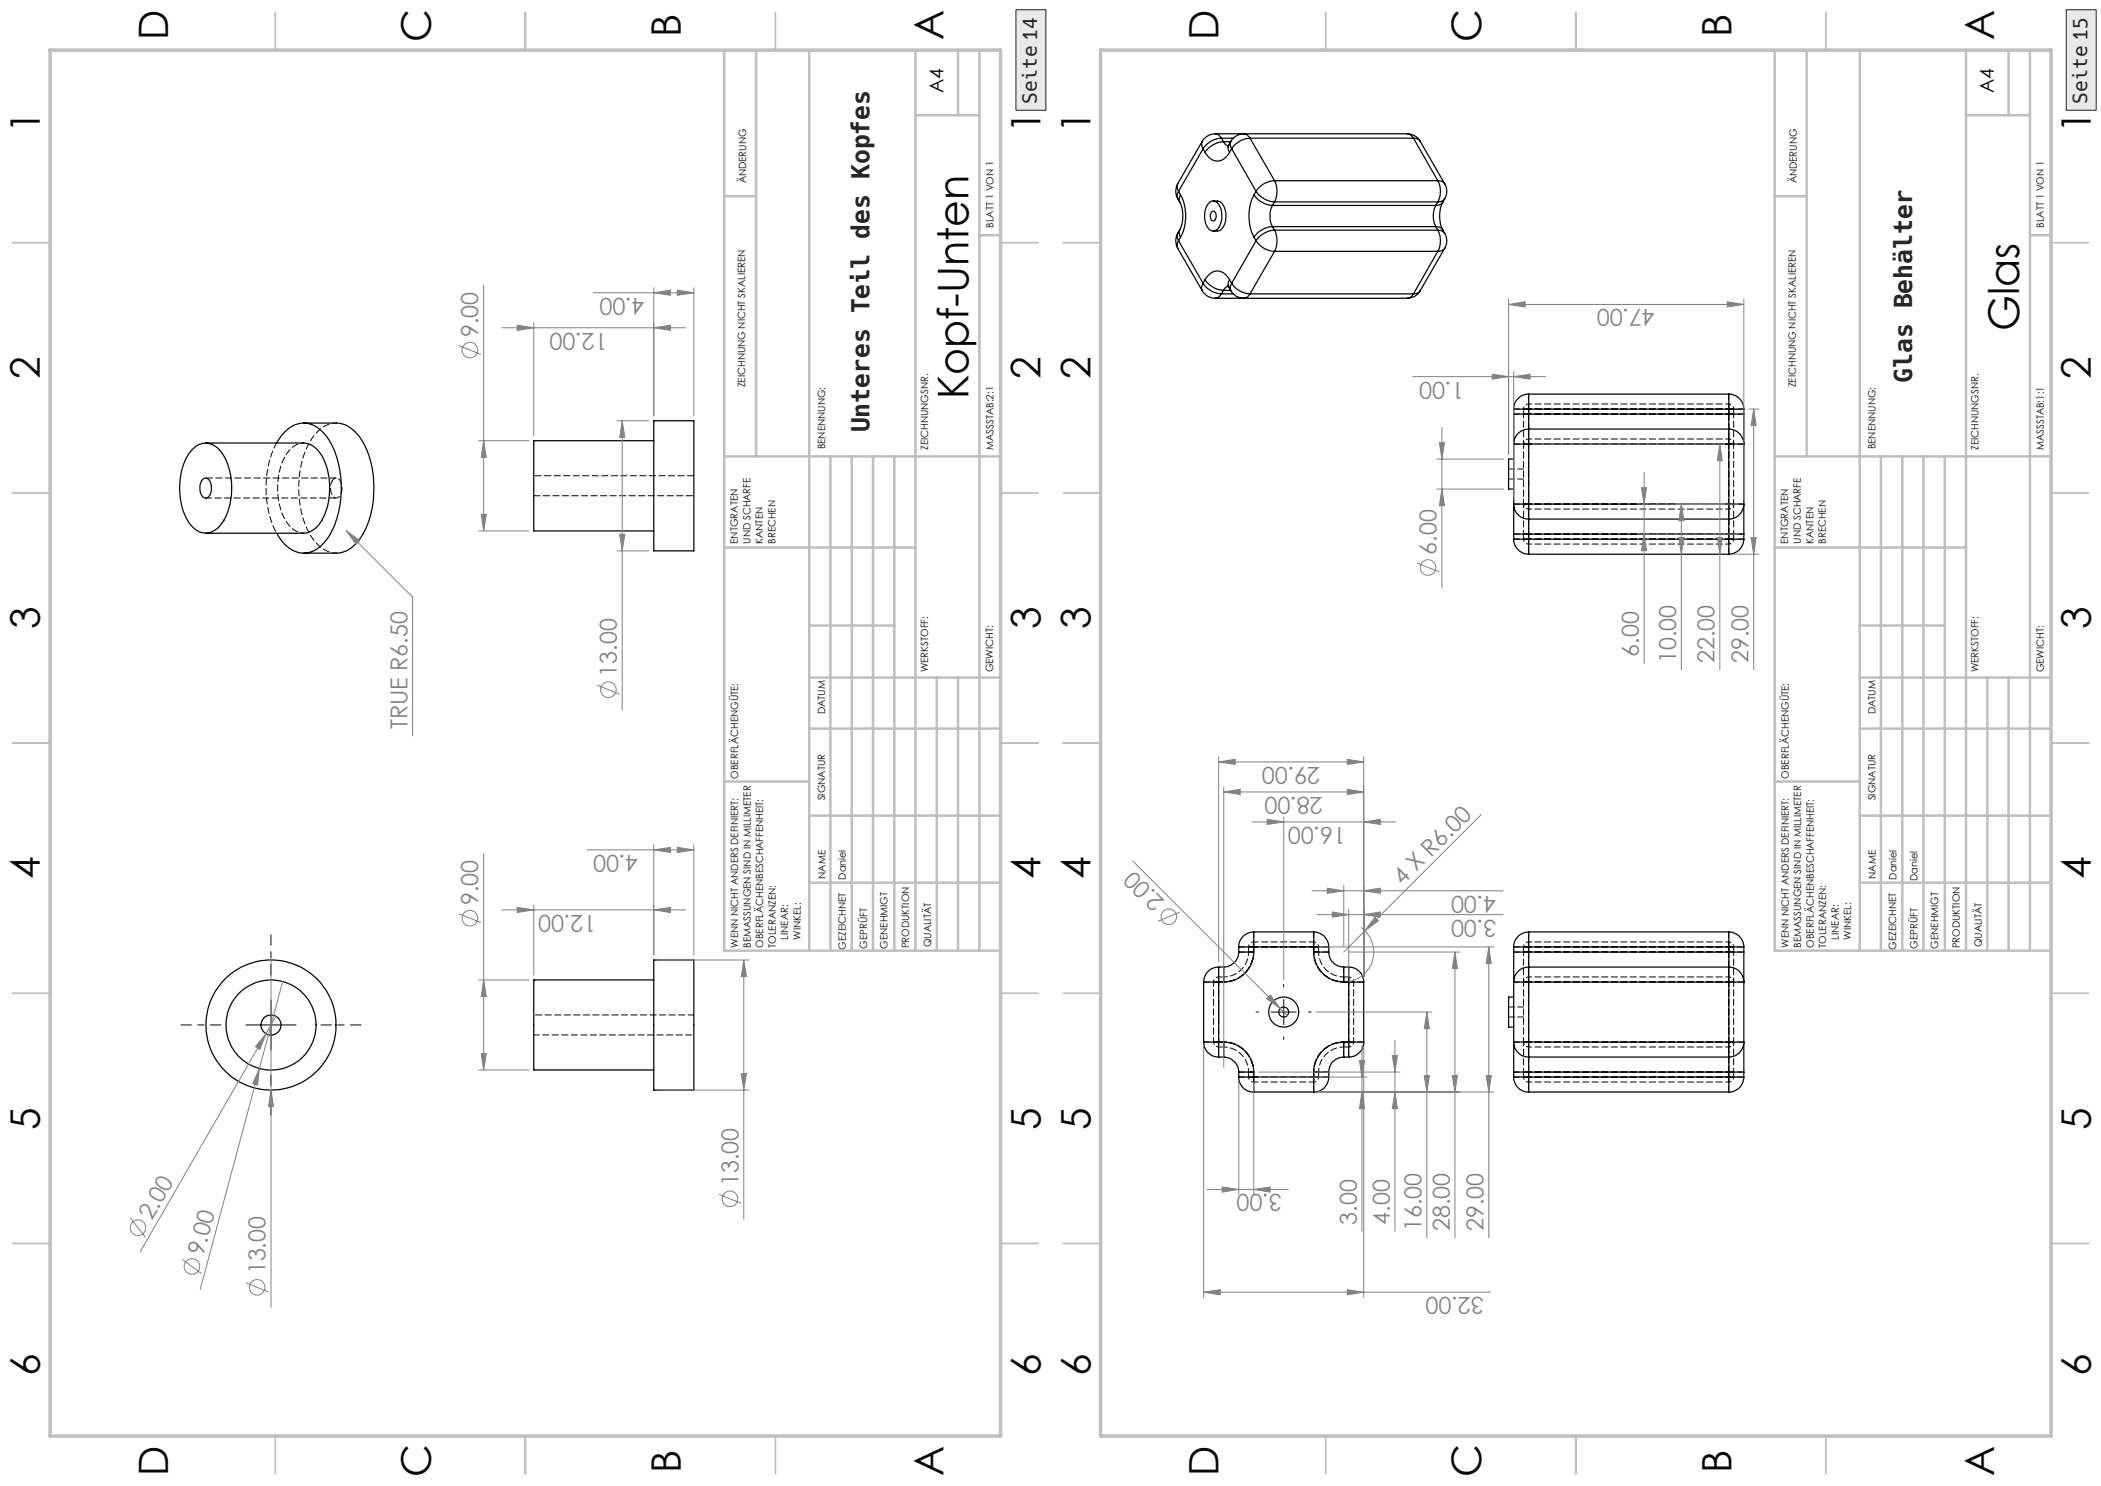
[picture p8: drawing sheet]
<svg xmlns="http://www.w3.org/2000/svg" width="420mm" height="297mm" viewBox="0 0 420 297" stroke-linecap="round" stroke-linejoin="round" font-family="sans-serif">
<g fill="#e7e8e9" stroke="#231f20" stroke-width=".2">
<path d="M203.1 1.9h6v20.1h-6z" fill-rule="evenodd"/>
<path d="M413.1 1.9h5.9v20.1h-5.9z" fill-rule="evenodd"/>
</g>
<g fill="none" stroke="#080704" stroke-width=".25">
<path d="M235.4 36.7l-.4 1.5 .4 1.5M235.4 36.7l-.1 .7 .3 .8M235.4 39.7l.5 .7M235.6 38.2l-.3 .8 .1 .7M235.6 38.2l.4 .7M236 38.9a9.1 9.1 0 0 1 0 8.5M236 38.9l-.3 .9 .2 .6M240.3 28.3l-.1 .4 .3 1M240.3 28.3l-4.9 8.4M240.5 29.7l-4.9 8.5M240.5 29.7l.4 .7M240.9 30.4a2.52 2.52 0 0 0 4.2 1l.7-1"/>
<path d="M242.9 26.7a3.1 3.1 0 0 0-2.6 1.6M242.9 26.7a1.43 1.43 0 0 1 1.3 .9M242.9 26.7h38.4M244.2 27.6a4.5 4.5 0 0 0-3.7 2.1M244.2 27.6h2.3M244.2 27.6l.4 .7M244.6 28.3a4.8 4.8 0 0 0-3.7 2.1M244.6 28.3l.3 .5 .6 .4M244.6 28.3h1.4M245.7 29l-.3 .3M245.7 29l-.2 .6 .3 .8M246 28.3l-.1 .4 .3 1"/>
<path d="M246 28.3l-.3 .7M246.2 29.7l-.4 .7M246.2 29.7l4.9 8.5M249.9 27.6a1.76 1.76 0 0 0-2.8-.4l-1.1 1.1M249.9 27.6a4.5 4.5 0 0 0-3.7 2.1M249.9 27.6l4.9 8.5M249.9 27.6h32.7M250.7 38.9a9.1 9.1 0 0 0 0 8.5M250.7 38.9a4.7 4.7 0 0 0 3.7 2.2M251.1 38.2a4.7 4.7 0 0 0 3.7 2.2M251.1 38.2l-.4 .7M254.8 36.1a4.6 4.6 0 0 0-3.7 2.1"/>
<path d="M254.8 36.1a4.8 4.8 0 0 1 0 4.3M254.8 36.1h32.6M281.3 26.7a3.1 3.1 0 0 1 2.6 1.6M281.3 26.7l.7 .3 .6 .6M282.6 27.6a1.25 1.25 0 0 1 1.3 .7M282.6 27.6l4.8 8.5M283.9 28.3l4.9 8.4M287.4 36.1a4.5 4.5 0 0 1 0 4.3M287.4 36.1l.9 .2 .5 .4M288.8 36.7a2.87 2.87 0 0 1 0 3M288.8 39.7l-.5 .5-.9 .2M288.8 39.7l-.4 .7"/>
<path d="M235.4 46.6l-.4 1.5 .4 1.5M235.4 46.6l-.1 .7 .3 .8M235.4 49.6l4.9 8.5M235.6 48.1l-.3 .8 .1 .7M235.6 48.1l4.9 8.5M235.9 40.4a6.5 6.5 0 0 1 0 5.5M235.9 45.9l-.2 .7 .3 .8M235.9 45.9l-.5 .7M236 47.4l-.4 .7M240.3 58.1a2.88 2.88 0 0 0 2.6 1.5M240.5 56.6a4.7 4.7 0 0 0 3.7 2.1M240.5 56.6l-.3 1.1 .1 .4"/>
<path d="M240.9 55.9a2.52 2.52 0 0 1 4.2-.9l.7 .9M240.9 55.9a4.8 4.8 0 0 0 3.7 2.1M240.9 55.9l-.4 .7M241.6 40.7a1.22 1.22 0 0 1 1.1-.5 1.22 1.22 0 0 1 1 .8 4 4 0 0 1-.7 5 1.39 1.39 0 0 1-1.9-1.1 4.4 4.4 0 0 1 .5-4.2zM242.2 42.4a.48 .48 0 0 1 .5-.2 .48 .48 0 0 1 .3 .5 .99 .99 0 0 1-.5 1.5 1.2 1.2 0 0 1-.3-1.8zM242.5 40.2a1.95 1.95 0 0 1 2.5 1.8 4.2 4.2 0 0 1-1 4l-.5 .2h-1M242.9 59.6h38.4M244.2 58.7l-.6 .7-.7 .2M244.2 58.7h2.3M244.6 58l-.4 .7M244.6 58h1.4M245.4 57l.3 .4"/>
<path d="M245.5 57.2l-.6 .3-.3 .5M245.7 57.4l.3 .7M245.8 55.9l-.3 .8 .2 .7M245.8 55.9l.4 .7M246 58.1a2.67 2.67 0 0 0 3.3 1.3l.6-.7M246.2 56.6a4.7 4.7 0 0 0 3.7 2.1M246.2 56.6l-.3 1.1 .1 .4M249.9 58.7h32.7M250.7 47.4l.4 .7M251.1 48.1a4.6 4.6 0 0 0 3.7 2.1M251.1 48.1l-4.9 8.5M254.4 41.1a4.6 4.6 0 0 0 0 4.2"/>
<path d="M254.4 45.3a4.8 4.8 0 0 0-3.7 2.1M254.4 45.3l.4 .7M254.4 45.3h32.6M254.4 41.1h32.6M254.8 46a4.8 4.8 0 0 1 0 4.2M254.8 46a4.7 4.7 0 0 0-3.7 2.1M254.8 40.4h32.6M254.8 46h32.6M254.8 50.2h32.6M254.8 40.4l-.4 .7M254.8 50.2l-4.9 8.5M282.6 58.7l-.6 .7-.7 .2"/>
<path d="M283.9 58.1l-.2 .4a2.93 2.93 0 0 1-2.4 1.1M283.9 58.1a1.25 1.25 0 0 1-1.3 .6M287 41.1a4.5 4.5 0 0 0 0 4.2M287 45.3l.9 .2 .5 .4M287 45.3l.4 .7M287.4 46a4.5 4.5 0 0 1 0 4.2M287.4 46l.9 .2 .5 .4M287.4 40.4l-.4 .7M287.4 50.2l-4.8 8.5M288.4 40.4a6.5 6.5 0 0 0 0 5.5M288.4 40.4l-.5 .5-.9 .2M288.4 45.9l.4 .7"/>
<path d="M288.8 46.6a2.87 2.87 0 0 1 0 3M288.8 49.6l-.5 .5-.9 .1M288.8 49.6l-4.9 8.5M305.6 78.8a2.95 2.95 0 0 0-3 3M305.6 78.8v32M305.6 78.8h40M345.6 78.8a3 3 0 0 1 3 3M345.6 78.8v32M302.6 81.8v26M302.6 91.8h-1v6h1M302.6 82.8h46M302.6 81.8h46"/>
<path d="M303.2 86.9l.9-.8 1.5-.3h40a3 3 0 0 1 3 3h-46l.2-1.2zM348.6 81.8v26M302.6 100.7h46a3 3 0 0 1-3 3h-40a2.95 2.95 0 0 1-3-3zM302.6 107.8a3 3 0 0 0 3 3M302.6 106.7h46M302.6 107.8h46M305.6 110.8h40M348.6 107.8a3 3 0 0 1-3 3M240.6 196.3h4M240.6 196.3v12M243.6 193.3a3 3 0 0 0-3 3M243.6 193.3h1"/>
<path d="M243.6 193.3v18M244.6 193.3v3M247.6 190.3a3 3 0 0 1-3 3M247.6 190.3h3M247.6 189.3h18M247.6 189.3v1M250.6 190.3a6 6 0 0 1-6 6M250.6 186.3a2.95 2.95 0 0 0-3 3M250.6 186.3h12M250.6 186.3v4M262.6 190.3a6 6 0 0 0 6 6M262.6 186.3a3 3 0 0 1 3 3"/>
<path d="M262.6 190.3h3M262.6 186.3v4M265.6 190.3a3 3 0 0 0 3 3M265.6 189.3v1M268.6 193.3h1M268.6 196.3h4M268.6 193.3v3M269.6 193.3a2.95 2.95 0 0 1 3 3M269.6 193.3v18M272.6 196.3v12M302.6 199.3h-1v6h1M302.6 189.3v26"/>
<path d="M302.6 190.3h46M302.6 189.3h46M303.2 194.4a2.9 2.9 0 0 1 2.4-1.1h40a3 3 0 0 1 3 3h-46a2.85 2.85 0 0 1 .6-1.9zM305.6 186.3a3 3 0 0 0-3 3M305.6 186.3v32M305.6 186.3h40M345.6 186.3a3 3 0 0 1 3 3M345.6 186.3v32M348.6 189.3v26M240.6 208.3a3 3 0 0 0 3 3M240.6 208.3h4M243.6 211.3h1"/>
<path d="M244.6 208.3a6 6 0 0 1 6 6M244.6 211.3a3 3 0 0 1 3 3M244.6 208.3v3M247.6 215.3a2.9 2.9 0 0 0 3 3M247.6 214.3h3M247.6 215.3h18M247.6 214.3v1M250.6 218.3h12M250.6 214.3v4M262.6 214.3h3M262.6 214.3v4M265.6 215.3a2.95 2.95 0 0 1-3 3"/>
<path d="M265.6 214.3v1M268.6 208.3a6 6 0 0 0-6 6M268.6 211.3a3 3 0 0 0-3 3M268.6 208.3h4M268.6 211.3h1M268.6 208.3v3M272.6 208.3a3 3 0 0 1-3 3M302.6 208.3h46a3 3 0 0 1-3 3h-40a3 3 0 0 1-3-3zM302.6 215.3a2.95 2.95 0 0 0 3 3M302.6 214.3h46M302.6 215.3h46M305.6 218.3h40"/>
<path d="M348.6 215.3a2.95 2.95 0 0 1-3 3"/>
<circle cx="256.6" cy="202.3" r="3"/>
<circle cx="256.6" cy="202.3" r=".99"/>
</g>
<g fill="none" stroke="#080704" stroke-width=".2" stroke-dasharray="1.3 .6" stroke-dashoffset=".8">
<path d="M305.6 87.7a1 1 0 0 0-1 1M305.6 80.7a1 1 0 0 0-1 1M346.6 88.7a1 1 0 0 0-1-1M346.6 81.7a1 1 0 0 0-1-1M304.6 107.7a1 1 0 0 0 1 1M305.6 101.7a1 1 0 0 1-1-1M345.6 108.7a1 1 0 0 0 1-1M346.6 100.7a1 1 0 0 1-1 1M243.6 195.3a1 1 0 0 0-1 1M250.6 188.3a1 1 0 0 0-1 1M263.6 189.3a1 1 0 0 0-1-1M269.6 195.3a1 1 0 0 1 1 1"/>
<path d="M305.6 195.3a1 1 0 0 0-1 1M305.6 188.3a1 1 0 0 0-1 1M346.6 196.3a1 1 0 0 0-1-1M346.6 189.3a1 1 0 0 0-1-1M242.6 208.3a1 1 0 0 0 1 1M249.6 215.3a1 1 0 0 0 1 1M262.6 216.3a1 1 0 0 0 1-1M269.6 209.3a1 1 0 0 0 1-1M304.6 208.3a1 1 0 0 0 1 1M304.6 215.3a1 1 0 0 0 1 1M345.6 209.3a1 1 0 0 0 1-1M345.6 216.3a1 1 0 0 0 1-1"/>
</g>
<g fill="none" stroke="#080704" stroke-width=".2" stroke-dasharray="1.3 .6" stroke-dashoffset=".5">
<path d="M304.6 82.7v6M304.6 82.7v-1M304.6 81.7h1M304.6 82.7h1M304.6 88.7h1M305.6 88.7h-1M305.6 88.7v-1M305.6 82.7h-1M305.6 81.7h-1M305.6 81.7v-1M305.6 81.7v1M305.6 80.7v1"/>
<path d="M305.6 82.7v-1M305.6 87.7v1M345.6 87.7v1M345.6 80.7v1M345.6 82.7v-1M345.6 81.7v-1M345.6 81.7h1M345.6 82.7h1M345.6 81.7v1M345.6 88.7v-1M345.6 88.7h1M346.6 88.7h-1"/>
<path d="M346.6 82.7h-1M346.6 88.7v-6M346.6 81.7h-1M346.6 81.7v1M304.6 100.7v6M304.6 107.7v-1M304.6 106.7h1M304.6 107.7h1M304.6 100.7h1M305.6 100.7h-1M305.6 101.7v-1M305.6 106.7h-1"/>
<path d="M305.6 107.7h-1M305.6 106.7v1M305.6 107.7v1M305.6 107.7v-1M305.6 100.7v1M345.6 100.7v1M345.6 107.7v-1M345.6 108.7v-1M345.6 106.7h1M345.6 106.7v1M345.6 107.7h1M345.6 100.7h1"/>
<path d="M345.6 101.7v-1M346.6 100.7h-1M346.6 106.7h-1M346.6 106.7v-6M346.6 107.7h-1M346.6 106.7v1M242.6 196.3h1M243.6 195.3v1M243.6 195.3h1M243.6 196.3v-1M243.6 196.3h-1M243.6 196.3h1"/>
<path d="M244.6 196.3h-1M244.6 195.3v1M244.6 196.3v-1M249.6 190.3h1M249.6 190.3a5 5 0 0 1-5 5M249.6 189.3h1M249.6 190.3v-1M250.6 188.3v1M250.6 189.3v1M250.6 190.3h-1M250.6 190.3v-1M250.6 189.3v-1"/>
<path d="M250.6 189.3h-1M262.6 188.3v1M262.6 190.3v-1M262.6 189.3v-1M262.6 189.3v1M262.6 190.3h1M262.6 189.3h1M263.6 190.3h-1M263.6 189.3v1M263.6 189.3h-1M268.6 195.3v1M268.6 195.3a5 5 0 0 1-5-5"/>
<path d="M268.6 195.3h1M268.6 196.3v-1M268.6 196.3h1M269.6 195.3v1M269.6 196.3h-1M269.6 196.3h1M269.6 196.3v-1M270.6 196.3h-1M304.6 196.3h1M304.6 190.3v6M304.6 190.3v-1M305.6 195.3v1"/>
<path d="M305.6 190.3h-1M305.6 189.3h-1M305.6 189.3v1M305.6 189.3v-1M305.6 190.3v-1M305.6 188.3v1M305.6 196.3h-1M345.6 196.3v-1M345.6 196.3h1M345.6 190.3v-1M345.6 188.3v1M345.6 189.3v1"/>
<path d="M345.6 189.3v-1M346.6 190.3h-1M346.6 196.3v-6M346.6 189.3h-1M346.6 189.3v1M346.6 196.3h-1M242.6 208.3h1M243.6 208.3v1M243.6 208.3h1M243.6 208.3h-1M243.6 209.3v-1M244.6 209.3h-1"/>
<path d="M244.6 208.3v1M244.6 209.3a5 5 0 0 1 5 5M244.6 208.3h-1M244.6 209.3v-1M249.6 215.3v-1M249.6 214.3h1M249.6 215.3h1M250.6 214.3h-1M250.6 215.3h-1M250.6 214.3v1M250.6 215.3v1M250.6 215.3v-1"/>
<path d="M250.6 216.3v-1M262.6 215.3v1M262.6 214.3h1M262.6 215.3h1M262.6 215.3v-1M262.6 216.3v-1M262.6 214.3v1M263.6 214.3v1M263.6 214.3a5 5 0 0 1 5-5M263.6 214.3h-1M263.6 215.3h-1M268.6 208.3v1"/>
<path d="M268.6 208.3h1M268.6 209.3v-1M269.6 209.3h-1M269.6 208.3v1M269.6 208.3h1M269.6 208.3h-1M269.6 209.3v-1M270.6 208.3h-1M304.6 208.3h1M304.6 214.3h1M304.6 208.3v6M304.6 215.3h1"/>
<path d="M304.6 215.3v-1M305.6 209.3v-1M305.6 214.3v1M305.6 216.3v-1M305.6 215.3v-1M305.6 215.3v1M305.6 208.3h-1M305.6 208.3v1M345.6 208.3v1M345.6 208.3h1M345.6 214.3h1M345.6 215.3h1"/>
<path d="M345.6 215.3v-1M345.6 215.3v1M345.6 214.3v1M345.6 216.3v-1M345.6 209.3v-1M346.6 214.3v-6M346.6 214.3v1M346.6 208.3h-1"/>
</g>
<g fill="none" stroke="#080704" stroke-width=".2" stroke-dasharray="1.3 .6" stroke-dashoffset=".6">
<path d="M305.6 87.7h40M305.6 82.7h40M305.6 80.7h40M305.6 81.7h40M305.6 88.7h40M345.6 88.7h-40M345.6 81.7h-40M345.6 82.7h-40M305.6 100.7h40M305.6 107.7h40M305.6 106.7h40M345.6 101.7h-40"/>
<path d="M345.6 106.7h-40M345.6 108.7h-40M345.6 107.7h-40M345.6 100.7h-40M305.6 195.3h40M305.6 190.3h40M305.6 188.3h40M305.6 189.3h40M305.6 196.3h40M345.6 196.3h-40M345.6 189.3h-40M345.6 190.3h-40"/>
<path d="M305.6 208.3h40M305.6 215.3h40M305.6 214.3h40M345.6 209.3h-40M345.6 214.3h-40M345.6 216.3h-40M345.6 215.3h-40M345.6 208.3h-40"/>
</g>
<g fill="none" stroke="#080704" stroke-width=".2" stroke-dasharray="1.3 .6" stroke-dashoffset=".3">
<path d="M305.6 88.7v12M345.6 88.7v12M346.6 88.7v12M304.6 100.7v-12M305.6 100.7v-12M345.6 100.7v-12M243.6 196.3v12M250.6 188.3h12M250.6 189.3h12M262.6 189.3h-12M269.6 196.3v12M270.6 196.3v12"/>
<path d="M305.6 196.3v12M345.6 196.3v12M346.6 196.3v12M242.6 208.3v-12M243.6 208.3v-12M250.6 215.3h12M262.6 216.3h-12M262.6 215.3h-12M269.6 208.3v-12M304.6 208.3v-12M305.6 208.3v-12M345.6 208.3v-12"/>
</g>
<g fill="none" stroke="#080704" stroke-width=".2" stroke-dasharray="1.3 .6">
<path d="M305.6 87.7v-5M305.6 82.7v5M345.6 82.7v5M345.6 87.7v-5M305.6 106.7v-5M305.6 101.7v5M345.6 101.7v5M345.6 106.7v-5M305.6 195.3v-5M305.6 190.3v5M345.6 190.3v5M345.6 195.3v-5"/>
<path d="M305.6 214.3v-5M305.6 209.3v5M345.6 209.3v5M345.6 214.3v-5"/>
</g>
<g fill="none" stroke="#080704" stroke-width=".2" stroke-dasharray="1.3 .6" stroke-dashoffset=".1">
<path d="M305.6 78.7v3M301.6 95.7h3M302.6 81.7h3M302.6 82.7h3M302.6 88.7h3M304.6 93.7h-3M305.6 82.7v3M305.6 85.7v3M345.6 81.7v-3M345.6 81.7h3M345.6 82.7h3M345.6 85.7v-3"/>
<path d="M345.6 88.7v-3M345.6 88.7h3M302.6 106.7h3M302.6 107.7h3M302.6 100.7h3M305.6 103.7v3M305.6 107.7v3M305.6 100.7v3M345.6 106.7v-3M345.6 106.7h3M345.6 107.7h3M345.6 110.7v-3"/>
<path d="M345.6 100.7h3M345.6 103.7v-3M243.6 196.3v-3M243.6 196.3h-3M244.6 196.3v-3M250.6 190.3h-3M250.6 189.3h-3M250.6 189.3v-3M262.6 189.3v-3M262.6 190.3h3M262.6 189.3h3M268.6 196.3v-3"/>
<path d="M269.6 196.3v-3M272.6 196.3h-3M305.6 189.3h-3M305.6 190.3h-3M305.6 190.3v3M305.6 186.3v3M305.6 196.3h-3M305.6 193.3v3M345.6 193.3v-3M345.6 189.3v-3M345.6 196.3v-3M348.6 189.3h-3"/>
<path d="M348.6 190.3h-3M348.6 196.3h-3M243.6 208.3h-3M243.6 211.3v-3M244.6 211.3v-3M247.6 214.3h3M247.6 215.3h3M250.6 218.3v-3M262.6 218.3v-3M265.6 214.3h-3M265.6 215.3h-3M268.6 211.3v-3"/>
<path d="M269.6 211.3v-3M272.6 208.3h-3M301.6 203.3h3M302.6 214.3h3M302.6 215.3h3M304.6 201.3h-3M305.6 211.3v3M305.6 215.3v3M305.6 208.3v3M305.6 208.3h-3M345.6 215.3h3M345.6 214.3h3"/>
<path d="M345.6 214.3v-3M345.6 218.3v-3M345.6 211.3v-3M348.6 208.3h-3"/>
</g>
<path d="M244.6 196.3a6 6 0 0 0 6-6M250.6 190.3a6 6 0 0 1-6 6M262.6 190.3a6 6 0 0 0 6 6M268.6 196.3a6 6 0 0 1-6-6M244.6 208.3a6 6 0 0 1 6 6M250.6 214.3a6 6 0 0 0-6-6M262.6 214.3a6 6 0 0 1 6-6M268.6 208.3a6 6 0 0 0-6 6" fill="none" stroke="#080704" stroke-width=".2" stroke-dasharray="1.3 .6" stroke-dashoffset=".7"/>
<g fill="none" stroke="#82817f" stroke-width=".2">
<path d="M301.6 59.8v31M348.6 59.8v40M282.4 75.3h26.5M298.3 74.8l3.3 .5-3.3 .5zM301.6 60.9l3.3-.6v1zM301.6 60.9h47M302.6 75.3l3.3-.5v1zM302.6 74.3v25.5M345.3 60.3l3.3 .6-3.3 .4zM287.3 97.8h13.3M287.3 91.8h13.3M287.7 88.5h1.1l-.6 3.3z"/>
<path d="M288.2 97.8l.6 3.3h-1.1zM288.2 85.4v32M306.6 88.8h38.2M328.1 97.5h1.1l-.5 3.2zM328.7 94.4v38.2M343.8 88.8l.5 3.3h-1zM343.8 88.8v45.1M349.6 81.8h2M350.6 81.8l.5 3.3h-1.1zM350.6 81.8v52.1M283.3 112.5l4.4 1.8M327.6 100.7h20"/>
<path d="M327.6 106.7h20M328.7 106.7l.5 3.4h-1.1zM335.6 107.5h1l-.5 3.3zM336.1 100.7l.5 3.4h-1zM336.1 100.7v33.2M343.3 107.5h1l-.5 3.3zM346.6 110.8h5M350 107.5h1.1l-.5 3.3zM243.6 152.3l3.3-.5v1zM243.6 151.3v41M243.6 152.3h29M244.6 158.3l3.3-.5v1z"/>
<path d="M244.6 157.3v56M244.6 158.3h28M269.3 157.8l3.3 .5-3.3 .5zM269.3 151.8l3.3 .5-3.3 .5zM272.6 151.3v44M226.5 172.1l29.4 29.5M250.3 164.3h28.7M253.3 163.8l3.3 .5-3.3 .5zM256.6 163.3v32.5M262.3 178h38.1M265.3 177.5l3.3 .5-3.3 .5zM268.6 177v12.3"/>
<path d="M272.6 178l3.3-.5v1zM272.6 164.3l3.3-.5v1zM296.1 162.8l-23.2 23.2M235.9 182.3l-4.5 1.8M253.9 198.9l2 2.7-2.7-2zM263.3 182.8h37.1M263.6 189.3h35M266.3 182.3l3.3 .5-3.3 .5zM269.6 181.8v13.5M269.6 190.3h22.2M272.1 185.4a6 6 0 0 1 2.4 6.2 6 6 0 0 1-4.9 4.6M272.6 182.8l3.3-.5v1z"/>
<path d="M272.9 186l-4.3 4.3M274.8 183.3l.7 .7-2.6 2zM290.8 190.3l.5 3.3h-1zM290.8 190.3v57.1M297.6 189.3l.5 3.3h-1zM297.6 189.3v58.1M240.6 209.3v50M247.6 216.3v22.4M250.6 216.3v22.4M251.6 215.3h21.7M251.6 214.3h28.2M255.9 201.6l1.4 1.4"/>
<path d="M263.1 202.3h23.1M263.6 218.3h35M271.8 212h1l-.5 3.3zM272.3 218.3l.5 3.3h-1zM272.3 208.9v37.2M272.6 209.3v50M278.3 211h1l-.4 3.3zM278.9 218.3l.4 3.3h-1zM278.9 207.9v38.2M284.7 215h1l-.5 3.3zM285.2 202.3l.5 3.3h-1zM285.2 202.3v45.1"/>
<path d="M290.3 215h1l-.5 3.3zM297.1 215h1l-.5 3.3zM241.3 237.7h16.2M244.3 237.2l3.3 .5-3.3 .6zM250.6 237.7l3.3-.5v1.1zM240.6 258.3l3.3-.5v1zM240.6 258.3h57.3M269.3 257.8l3.3 .5-3.3 .5z"/>
<circle cx="285.5" cy="113.4" r="1.56"/>
<circle cx="233.6" cy="183.2" r="1.55"/>
</g>
<path d="M256.6 197.3v-.5M251.6 202.3h-.5M256.6 207.3v.5M261.6 202.3h.5" fill="none" stroke="#080704" stroke-width=".2" stroke-dasharray="15.2 1.3 1.3 1.3"/>
<path d="M256.6 199.8v5M254.1 202.3h5" fill="none" stroke="#080704" stroke-width=".2"/>
<g fill="none" stroke="#c1bfbe" stroke-width=".35">
<path d="M265 2.5v7.5M315 2.5v7.5M365 2.5v7.5M212.5 48.5h7.5M410 48.5h7.5M212.5 98.5h7.5M410 98.5h7.5M212.5 148.5h7.5M410 148.5h7.5M212.5 198.5h7.5M410 198.5h7.5M212.5 248.5h7.5"/>
<path d="M410 248.5h7.5M265 287v7.5M315 287v7.5M365 287v7.5"/>
</g>
<g fill="none" stroke="#c1bfbe" stroke-width=".5">
<path d="M354.8 10v180h55.2M361.2 10v81.2M371.8 10v180M393 10v180M401.5 10v13M405.8 10v180M354.8 39.2h6.4M393 23h12.8M405.8 47h4.2M354.8 91.2h55.2M376 91.2v98.8M380.3 91.2v98.8"/>
<path d="M384.5 91.2v98.8M388.8 91.2v98.8M354.8 109.4h38.2M371.8 135.4h38.2M371.8 125h17M397.3 135.4v54.6M401.5 135.4v54.6M354.8 156.2h17M371.8 145.6h38.2M371.8 163h38.2M371.8 176.4h38.2"/>
</g>
<path d="M220 10h190v277h-190z" fill="none" stroke="#c1bfbe" stroke-width=".7"/>
<g fill="#82817f">
<path d="M253.9 198.9l2 2.7-2.7-2z"/>
<path d="M274.8 183.3l.7 .7-2.6 2z"/>
<path d="M335.6 107.5h1l-.5 3.3zM336.1 100.7l.5 3.4h-1zM343.3 107.5h1l-.5 3.3zM343.8 88.8l.5 3.3h-1zM350 107.5h1.1l-.5 3.3zM350.6 81.8l.5 3.3h-1.1zM288.2 97.8l.6 3.3h-1.1zM287.7 88.5h1.1l-.6 3.3zM328.7 106.7l.5 3.4h-1.1zM328.1 97.5h1.1l-.5 3.2z"/>
<path d="M250.6 237.7l3.3-.5v1.1zM244.3 237.2l3.3 .5-3.3 .6z"/>
<path d="M272.6 182.8l3.3-.5v1zM266.3 182.3l3.3 .5-3.3 .5zM272.6 178l3.3-.5v1zM265.3 177.5l3.3 .5-3.3 .5zM272.6 164.3l3.3-.5v1zM253.3 163.8l3.3 .5-3.3 .5zM269.3 157.8l3.3 .5-3.3 .5zM244.6 158.3l3.3-.5v1zM269.3 151.8l3.3 .5-3.3 .5zM243.6 152.3l3.3-.5v1z"/>
<path d="M240.6 258.3l3.3-.5v1zM269.3 257.8l3.3 .5-3.3 .5zM298.3 74.8l3.3 .5-3.3 .5zM302.6 75.3l3.3-.5v1zM301.6 60.9l3.3-.6v1zM345.3 60.3l3.3 .6-3.3 .4z"/>
<path d="M272.3 218.3l.5 3.3h-1zM271.8 212h1l-.5 3.3zM278.9 218.3l.4 3.3h-1zM278.3 211h1l-.4 3.3zM284.7 215h1l-.5 3.3zM285.2 202.3l.5 3.3h-1zM290.3 215h1l-.5 3.3zM290.8 190.3l.5 3.3h-1zM297.1 215h1l-.5 3.3zM297.6 189.3l.5 3.3h-1z"/>
</g>
<g fill="none" stroke="#080704" stroke-width=".25">
<path d="M38.3 90a3.5 3.5 0 0 1 6 .4 10.9 10.9 0 0 1 1.8 4.4 13.3 13.3 0 0 1-2 10.2 3.5 3.5 0 0 1-6-.1 13.5 13.5 0 0 1-.5-13.9zM40.5 95.8a1.08 1.08 0 0 1 1.2 0 1.08 1.08 0 0 1 .5 1 2.21 2.21 0 0 1-.9 2.8 1.56 1.56 0 0 1-1.3-1.8v-1zM41.1 88.5h19.6a4.5 4.5 0 0 1 3.8 3 13.8 13.8 0 0 1-.8 13.5 4.1 4.1 0 0 1-3 1.6h-19.6M55.3 88.5a6.4 6.4 0 0 1 5.6-3.9 6.6 6.6 0 0 1 5.1 3.8 20.8 20.8 0 0 1 .8 16.9 8.2 8.2 0 0 1-5.1 5.2 5.5 5.5 0 0 1-5.7-2.9l-.7-1M60.7 84.6h6.5a5.5 5.5 0 0 1 4.5 2.5 19 19 0 0 1 2.7 14.7 12.3 12.3 0 0 1-4.4 7.8l-1.4 .7-1.2 .3h-6.7M130.7 84.1h8v26h-8zM130.7 88.1h-24v18h24M130.7 191.9h8v26h-8zM130.7 195.9h-24v18h24"/>
<circle cx="54.2" cy="204.9" r="2"/>
<circle cx="54.2" cy="204.9" r="13"/>
<circle cx="54.2" cy="204.9" r="9"/>
</g>
<path d="M55.3 88.5a20.4 20.4 0 0 0 0 18M106.7 206.8h32M138.7 202.8h-32" fill="none" stroke="#080704" stroke-width=".2" stroke-dasharray="1.3 .6" stroke-dashoffset=".1"/>
<path d="M41.1 99.5h26.1M67.2 95.5h-26.1M106.7 99.1h32M138.7 95.1h-32" fill="none" stroke="#080704" stroke-width=".2" stroke-dasharray="1.3 .6"/>
<path d="M60.7 88.5a5 5 0 0 0-4.2 3.7 13.7 13.7 0 0 0 1.2 12.7 4 4 0 0 0 3 1.6" fill="none" stroke="#080704" stroke-width=".2" stroke-dasharray="1.3 .6" stroke-dashoffset=".7"/>
<path d="M66.4 96.1a.95 .95 0 0 1 1.1-.5 .95 .95 0 0 1 .7 .9 2.46 2.46 0 0 1-.8 3 1.48 1.48 0 0 1-1.3-1.7v-.8l.3-.9M67.2 84.5a6.5 6.5 0 0 0-5.3 3.8 20.2 20.2 0 0 0 .3 18.9 6.3 6.3 0 0 0 5 3.3" fill="none" stroke="#080704" stroke-width=".2" stroke-dasharray="1.3 .6" stroke-dashoffset=".4"/>
<g fill="none" stroke="#82817f" stroke-width=".2">
<path d="M96.7 57v49.1M118.6 58.5h20.1M130.7 58.5l3.3-.5v1zM130.7 57.5v25.6M135.4 58l3.3 .5-3.3 .5zM138.7 57.5v25.6M91.7 69.1l4.5 1.8M100.4 65.5h36.6M103.4 65l3.3 .5-3.3 .5zM106.7 64.5v22.6M130.7 65.5l3.3-.5v1zM95.7 88.1h10"/>
<path d="M96.7 88.1l.5 3.3h-1zM123.4 84.1h6.3M124.4 84.1l.5 3.3h-1zM124.4 84.1v57.7M69.2 106.1l2.7 2-.7 .7zM69.2 106.1l13.3 13.2v27.8M95.7 106.1h10M96.2 102.8h1l-.5 3.3zM123.4 110.1h6.3M123.9 106.8h1l-.5 3.3zM119.4 136.9l4.5 1.8M96.7 170.6v43.3"/>
<path d="M117.3 169.9h21.4M130.7 169.9l3.3-.5v1zM130.7 168.9v21.9M135.4 169.4l3.3 .5-3.3 .5zM138.7 168.9v21.9M54.2 191.9v69.4M56.5 196.2l-16.5 61.5M91.7 182.6l4.5 1.8M95.7 195.9h10M96.7 195.9l.5 3.3h-1zM100.4 181.9h36.6M103.4 181.4l3.3 .5-3.3 .5z"/>
<path d="M106.7 180.9v14M130.7 181.9l3.3-.5v1zM131.7 191.9h18M148.7 191.9l.5 3.3h-1zM148.7 191.9v51.7M51.8 213.6l-.3 3.3-1-.3zM53.2 206.6l-1.2 3.1-.9-.5zM53.2 206.6l-25.2 43.6M54.2 217.9l.5 3.3h-1zM55.2 203.1l-2 3.5M95.7 213.9h10M96.2 210.6h1l-.5 3.3z"/>
<path d="M131.7 217.9h18M148.2 214.6h1l-.5 3.3zM143.7 238.7l4.5 1.8M26.1 243.5l3 3.8M36.5 251.7l3.8 2.9M49.2 256.4l4.4 1.8"/>
<circle cx="93.9" cy="70" r="1.56"/>
<circle cx="121.6" cy="137.8" r="1.56"/>
<circle cx="93.9" cy="183.5" r="1.56"/>
<circle cx="145.9" cy="239.6" r="1.56"/>
<circle cx="27.6" cy="245.4" r="1.56"/>
<circle cx="38.4" cy="253.1" r="1.56"/>
<circle cx="51.4" cy="257.3" r="1.56"/>
</g>
<path d="M54.2 194.8v-8M44.2 204.8h-8M54.2 214.8v8M64.2 204.8h8" fill="none" stroke="#080704" stroke-width=".2" stroke-dasharray="15.2 1.3 1.3 1.3" stroke-dashoffset="13.1"/>
<path d="M54.2 199.9v10M49.2 204.9h10" fill="none" stroke="#080704" stroke-width=".2"/>
<g fill="none" stroke="#c1bfbe" stroke-width=".35">
<path d="M55 2.5v7.5M105 2.5v7.5M155 2.5v7.5M2.5 48.5h7.5M200 48.5h7.5M2.5 98.5h7.5M200 98.5h7.5M2.5 148.5h7.5M200 148.5h7.5M2.5 198.5h7.5M200 198.5h7.5M2.5 248.5h7.5"/>
<path d="M200 248.5h7.5M55 287v7.5M105 287v7.5M155 287v7.5"/>
</g>
<g fill="none" stroke="#c1bfbe" stroke-width=".5">
<path d="M144.8 10v180h55.2M151.2 10v81.2M161.8 10v180M183 10v180M191.5 10v13M195.8 10v180M144.8 39.2h6.4M183 23h12.8M195.8 47h4.2M144.8 91.2h55.2M166 91.2v98.8M170.3 91.2v98.8"/>
<path d="M174.5 91.2v98.8M178.8 91.2v98.8M144.8 109.4h38.2M161.8 135.4h38.2M161.8 125h17M187.3 135.4v54.6M191.5 135.4v54.6M144.8 156.2h17M161.8 145.6h38.2M161.8 163h38.2M161.8 176.4h38.2"/>
</g>
<path d="M10 10h190v277h-190z" fill="none" stroke="#c1bfbe" stroke-width=".7"/>
<g fill="#82817f">
<path d="M53.2 206.6l-1.2 3.1-.9-.5z"/>
<path d="M51.8 213.6l-.3 3.3-1-.3z"/>
<path d="M54.2 217.9l.5 3.3h-1z"/>
<path d="M96.7 195.9l.5 3.3h-1zM96.2 210.6h1l-.5 3.3zM148.7 191.9l.5 3.3h-1zM148.2 214.6h1l-.5 3.3z"/>
<path d="M96.2 102.8h1l-.5 3.3zM96.7 88.1l.5 3.3h-1zM123.9 106.8h1l-.5 3.3zM124.4 84.1l.5 3.3h-1zM69.2 106.1l2 2.7 .7-.7z"/>
<path d="M130.7 181.9l3.3-.5v1zM103.4 181.4l3.3 .5-3.3 .5zM130.7 65.5l3.3-.5v1zM103.4 65l3.3 .5-3.3 .5z"/>
<path d="M130.7 169.9l3.3-.5v1zM135.4 169.4l3.3 .5-3.3 .5zM130.7 58.5l3.3-.5v1zM135.4 58l3.3 .5-3.3 .5z"/>
</g>
<g font-size="8.5" fill="#080704">
<text x="403.6" y="66.2" transform="rotate(-90 403.6 66.2)">Glas</text>
<text x="193.6" y="79.8" transform="rotate(-90 193.6 79.8)">Kopf-Unten</text>
</g>
<g font-size="8.1" fill="#080704">
<text x="33.6" y="8" transform="rotate(-90 33.6 8)">D</text>
<text x="86.1" y="8.3" transform="rotate(-90 86.1 8.3)">C</text>
<text x="136.1" y="7.3" transform="rotate(-90 136.1 7.3)">B</text>
<text x="188.6" y="8" transform="rotate(-90 188.6 8)">A</text>
<text x="243.6" y="8" transform="rotate(-90 243.6 8)">D</text>
<text x="296.1" y="8.3" transform="rotate(-90 296.1 8.3)">C</text>
<text x="346.1" y="7.3" transform="rotate(-90 346.1 7.3)">B</text>
<text x="398.6" y="8" transform="rotate(-90 398.6 8)">A</text>
<text x="8" y="26.5" transform="rotate(-90 8 26.5)">1</text>
<text x="208" y="26.5" transform="rotate(-90 208 26.5)">1</text>
<text x="218" y="26.5" transform="rotate(-90 218 26.5)">1</text>
<text x="418" y="26.5" transform="rotate(-90 418 26.5)">1</text>
<text x="8" y="75.7" transform="rotate(-90 8 75.7)">2</text>
<text x="208" y="75.7" transform="rotate(-90 208 75.7)">2</text>
<text x="218" y="75.7" transform="rotate(-90 218 75.7)">2</text>
<text x="418" y="75.7" transform="rotate(-90 418 75.7)">2</text>
<text x="8" y="125.7" transform="rotate(-90 8 125.7)">3</text>
<text x="208" y="125.7" transform="rotate(-90 208 125.7)">3</text>
<text x="218" y="125.7" transform="rotate(-90 218 125.7)">3</text>
<text x="418" y="125.7" transform="rotate(-90 418 125.7)">3</text>
<text x="8" y="175.8" transform="rotate(-90 8 175.8)">4</text>
<text x="208" y="175.8" transform="rotate(-90 208 175.8)">4</text>
<text x="218" y="175.8" transform="rotate(-90 218 175.8)">4</text>
<text x="418" y="175.8" transform="rotate(-90 418 175.8)">4</text>
<text x="8" y="225.8" transform="rotate(-90 8 225.8)">5</text>
<text x="208" y="225.8" transform="rotate(-90 208 225.8)">5</text>
<text x="218" y="225.8" transform="rotate(-90 218 225.8)">5</text>
<text x="418" y="225.8" transform="rotate(-90 418 225.8)">5</text>
<text x="8" y="275" transform="rotate(-90 8 275)">6</text>
<text x="208" y="275" transform="rotate(-90 208 275)">6</text>
<text x="218" y="275" transform="rotate(-90 218 275)">6</text>
<text x="418" y="275" transform="rotate(-90 418 275)">6</text>
<text x="33.6" y="295" transform="rotate(-90 33.6 295)">D</text>
<text x="86.1" y="295.3" transform="rotate(-90 86.1 295.3)">C</text>
<text x="136.1" y="294.3" transform="rotate(-90 136.1 294.3)">B</text>
<text x="188.6" y="295" transform="rotate(-90 188.6 295)">A</text>
<text x="243.6" y="295" transform="rotate(-90 243.6 295)">D</text>
<text x="296.1" y="295.3" transform="rotate(-90 296.1 295.3)">C</text>
<text x="346.1" y="294.3" transform="rotate(-90 346.1 294.3)">B</text>
<text x="398.6" y="295" transform="rotate(-90 398.6 295)">A</text>
</g>
<g font-size="4.9" fill="#231f20">
<text x="382.3" y="76.5" transform="rotate(-90 382.3 76.5)">Glas Behälter</text>
<text x="173.8" y="86.4" transform="rotate(-90 173.8 86.4)">Unteres Teil des Kopfes</text>
</g>
<g font-size="4.7" fill="#82817f">
<text x="128.9" y="59.5" transform="rotate(-180 128.9 59.5)">4.00</text>
<text x="330.9" y="61.8" transform="rotate(-180 330.9 61.8)">47.00</text>
<text x="95.6" y="67.4" transform="rotate(-90 95.6 67.4)">9.00</text>
<text x="121.5" y="66.5" transform="rotate(-180 121.5 66.5)">12.00</text>
<text x="292.8" y="76.3" transform="rotate(-180 292.8 76.3)">1.00</text>
<text x="287.2" y="110.8" transform="rotate(-90 287.2 110.8)">6.00</text>
<text x="327.6" y="131.3" transform="rotate(-90 327.6 131.3)">6.00</text>
<text x="123.3" y="135.3" transform="rotate(-90 123.3 135.3)">13.00</text>
<text x="335.1" y="132.6" transform="rotate(-90 335.1 132.6)">10.00</text>
<text x="342.8" y="132.6" transform="rotate(-90 342.8 132.6)">22.00</text>
<text x="349.5" y="132.6" transform="rotate(-90 349.5 132.6)">29.00</text>
<text x="81.4" y="145.8" transform="rotate(-90 81.4 145.8)">TRUE R6.50</text>
<text x="263.9" y="153.3" transform="rotate(-180 263.9 153.3)">29.00</text>
<text x="264.4" y="159.3" transform="rotate(-180 264.4 159.3)">28.00</text>
<text x="269.1" y="165.3" transform="rotate(-180 269.1 165.3)">16.00</text>
<text x="127.6" y="170.9" transform="rotate(-180 127.6 170.9)">4.00</text>
<text x="280.4" y="177.1" transform="rotate(-45 280.4 177.1)">4 X R6.00</text>
<text x="299.1" y="179" transform="rotate(-180 299.1 179)">4.00</text>
<text x="95.6" y="180.9" transform="rotate(-90 95.6 180.9)">9.00</text>
<text x="119.2" y="182.9" transform="rotate(-180 119.2 182.9)">12.00</text>
<text x="233" y="180.2" transform="rotate(-135 233 180.2)">2.00</text>
<text x="299.1" y="183.8" transform="rotate(-180 299.1 183.8)">3.00</text>
<text x="147.6" y="237" transform="rotate(-90 147.6 237)">13.00</text>
<text x="256.2" y="238.7" transform="rotate(-180 256.2 238.7)">3.00</text>
<text x="30.3" y="244" transform="rotate(-60 30.3 244)">2.00</text>
<text x="271.2" y="244.8" transform="rotate(-90 271.2 244.8)">3.00</text>
<text x="277.8" y="244.8" transform="rotate(-90 277.8 244.8)">4.00</text>
<text x="40.7" y="251.1" transform="rotate(-75 40.7 251.1)">9.00</text>
<text x="284.2" y="246.1" transform="rotate(-90 284.2 246.1)">16.00</text>
<text x="289.8" y="246.1" transform="rotate(-90 289.8 246.1)">28.00</text>
<text x="296.6" y="246.1" transform="rotate(-90 296.6 246.1)">29.00</text>
<text x="53.1" y="254.7" transform="rotate(-90 53.1 254.7)">13.00</text>
<text x="296.6" y="259.3" transform="rotate(-180 296.6 259.3)">32.00</text>
</g>
<g font-size="3.9" fill="#080704">
<text x="188.6" y="18.6" transform="rotate(-90 188.6 18.6)">A4</text>
<text x="398.6" y="18.6" transform="rotate(-90 398.6 18.6)">A4</text>
</g>
<g font-size="3.9" fill="#231f20">
<text x="207.2" y="20.8" transform="rotate(-90 207.2 20.8)">Seite 14</text>
<text x="417.2" y="20.8" transform="rotate(-90 417.2 20.8)">Seite 15</text>
</g>
<g font-size="2" fill="#080704">
<text x="149.2" y="36.7" transform="rotate(-90 149.2 36.7)">ÄNDERUNG</text>
<text x="359.2" y="36.7" transform="rotate(-90 359.2 36.7)">ÄNDERUNG</text>
<text x="198.6" y="45.5" transform="rotate(-90 198.6 45.5)">BLATT 1 VON 1</text>
<text x="408.6" y="45.5" transform="rotate(-90 408.6 45.5)">BLATT 1 VON 1</text>
<text x="149" y="77.4" transform="rotate(-90 149 77.4)">ZEICHNUNG NICHT SKALIEREN</text>
<text x="359" y="77.4" transform="rotate(-90 359 77.4)">ZEICHNUNG NICHT SKALIEREN</text>
<text x="164.9" y="89.8" transform="rotate(-90 164.9 89.8)">BENENNUNG:</text>
<text x="185.5" y="89.9" transform="rotate(-90 185.5 89.9)">ZEICHNUNGSNR.</text>
<text x="198.6" y="89.9" transform="rotate(-90 198.6 89.9)">MASSSTAB:2:1</text>
<text x="374.9" y="89.8" transform="rotate(-90 374.9 89.8)">BENENNUNG:</text>
<text x="395.5" y="89.9" transform="rotate(-90 395.5 89.9)">ZEICHNUNGSNR.</text>
<text x="408.6" y="89.9" transform="rotate(-90 408.6 89.9)">MASSSTAB:1:1</text>
<text x="147.5" y="108.7" transform="rotate(-90 147.5 108.7)">ENTGRATEN</text>
<text x="150" y="108.7" transform="rotate(-90 150 108.7)">UND SCHARFE</text>
<text x="152.5" y="108.7" transform="rotate(-90 152.5 108.7)">KANTEN</text>
<text x="155" y="108.7" transform="rotate(-90 155 108.7)">BRECHEN</text>
<text x="357.5" y="108.7" transform="rotate(-90 357.5 108.7)">ENTGRATEN</text>
<text x="360" y="108.7" transform="rotate(-90 360 108.7)">UND SCHARFE</text>
<text x="362.5" y="108.7" transform="rotate(-90 362.5 108.7)">KANTEN</text>
<text x="365" y="108.7" transform="rotate(-90 365 108.7)">BRECHEN</text>
<text x="185.5" y="134.4" transform="rotate(-90 185.5 134.4)">WERKSTOFF:</text>
<text x="198.5" y="134.4" transform="rotate(-90 198.5 134.4)">GEWICHT:</text>
<text x="395.5" y="134.4" transform="rotate(-90 395.5 134.4)">WERKSTOFF:</text>
<text x="408.6" y="134.4" transform="rotate(-90 408.6 134.4)">GEWICHT:</text>
<text x="164.9" y="142.8" transform="rotate(-90 164.9 142.8)">DATUM</text>
<text x="374.9" y="142.8" transform="rotate(-90 374.9 142.8)">DATUM</text>
<text x="147.6" y="155.6" transform="rotate(-90 147.6 155.6)">OBERFLÄCHENGÜTE:</text>
<text x="357.6" y="155.6" transform="rotate(-90 357.6 155.6)">OBERFLÄCHENGÜTE:</text>
<text x="164.9" y="160" transform="rotate(-90 164.9 160)">SIGNATUR</text>
<text x="374.9" y="160" transform="rotate(-90 374.9 160)">SIGNATUR</text>
<text x="165" y="175.7" transform="rotate(-90 165 175.7)">NAME</text>
<text x="169.1" y="175.8" transform="rotate(-90 169.1 175.8)">Daniel</text>
<text x="375" y="175.7" transform="rotate(-90 375 175.7)">NAME</text>
<text x="379.1" y="175.8" transform="rotate(-90 379.1 175.8)">Daniel</text>
<text x="383.3" y="176.1" transform="rotate(-90 383.3 176.1)">Daniel</text>
<text x="147.6" y="189.4" transform="rotate(-90 147.6 189.4)">WENN NICHT ANDERS DEFINIERT:</text>
<text x="150.1" y="189.4" transform="rotate(-90 150.1 189.4)">BEMASSUNGEN SIND IN MILLIMETER</text>
<text x="152.6" y="189.4" transform="rotate(-90 152.6 189.4)">OBERFLÄCHENBESCHAFFENHEIT:</text>
<text x="155.1" y="189.4" transform="rotate(-90 155.1 189.4)">TOLERANZEN:</text>
<text x="157.6" y="187.8" transform="rotate(-90 157.6 187.8)">LINEAR:</text>
<text x="160.1" y="187.8" transform="rotate(-90 160.1 187.8)">WINKEL:</text>
<text x="169.1" y="189.8" transform="rotate(-90 169.1 189.8)">GEZEICHNET</text>
<text x="173.3" y="189.6" transform="rotate(-90 173.3 189.6)">GEPRÜFT</text>
<text x="177.4" y="189.6" transform="rotate(-90 177.4 189.6)">GENEHMIGT</text>
<text x="181.8" y="189.5" transform="rotate(-90 181.8 189.5)">PRODUKTION</text>
<text x="186.1" y="189.3" transform="rotate(-90 186.1 189.3)">QUALITÄT</text>
<text x="357.6" y="189.4" transform="rotate(-90 357.6 189.4)">WENN NICHT ANDERS DEFINIERT:</text>
<text x="360.1" y="189.4" transform="rotate(-90 360.1 189.4)">BEMASSUNGEN SIND IN MILLIMETER</text>
<text x="362.6" y="189.4" transform="rotate(-90 362.6 189.4)">OBERFLÄCHENBESCHAFFENHEIT:</text>
<text x="365.1" y="189.4" transform="rotate(-90 365.1 189.4)">TOLERANZEN:</text>
<text x="367.6" y="187.8" transform="rotate(-90 367.6 187.8)">LINEAR:</text>
<text x="370.1" y="187.8" transform="rotate(-90 370.1 187.8)">WINKEL:</text>
<text x="379.1" y="189.8" transform="rotate(-90 379.1 189.8)">GEZEICHNET</text>
<text x="383.3" y="189.6" transform="rotate(-90 383.3 189.6)">GEPRÜFT</text>
<text x="387.4" y="189.6" transform="rotate(-90 387.4 189.6)">GENEHMIGT</text>
<text x="391.8" y="189.5" transform="rotate(-90 391.8 189.5)">PRODUKTION</text>
<text x="396.1" y="189.3" transform="rotate(-90 396.1 189.3)">QUALITÄT</text>
</g>
</svg>
